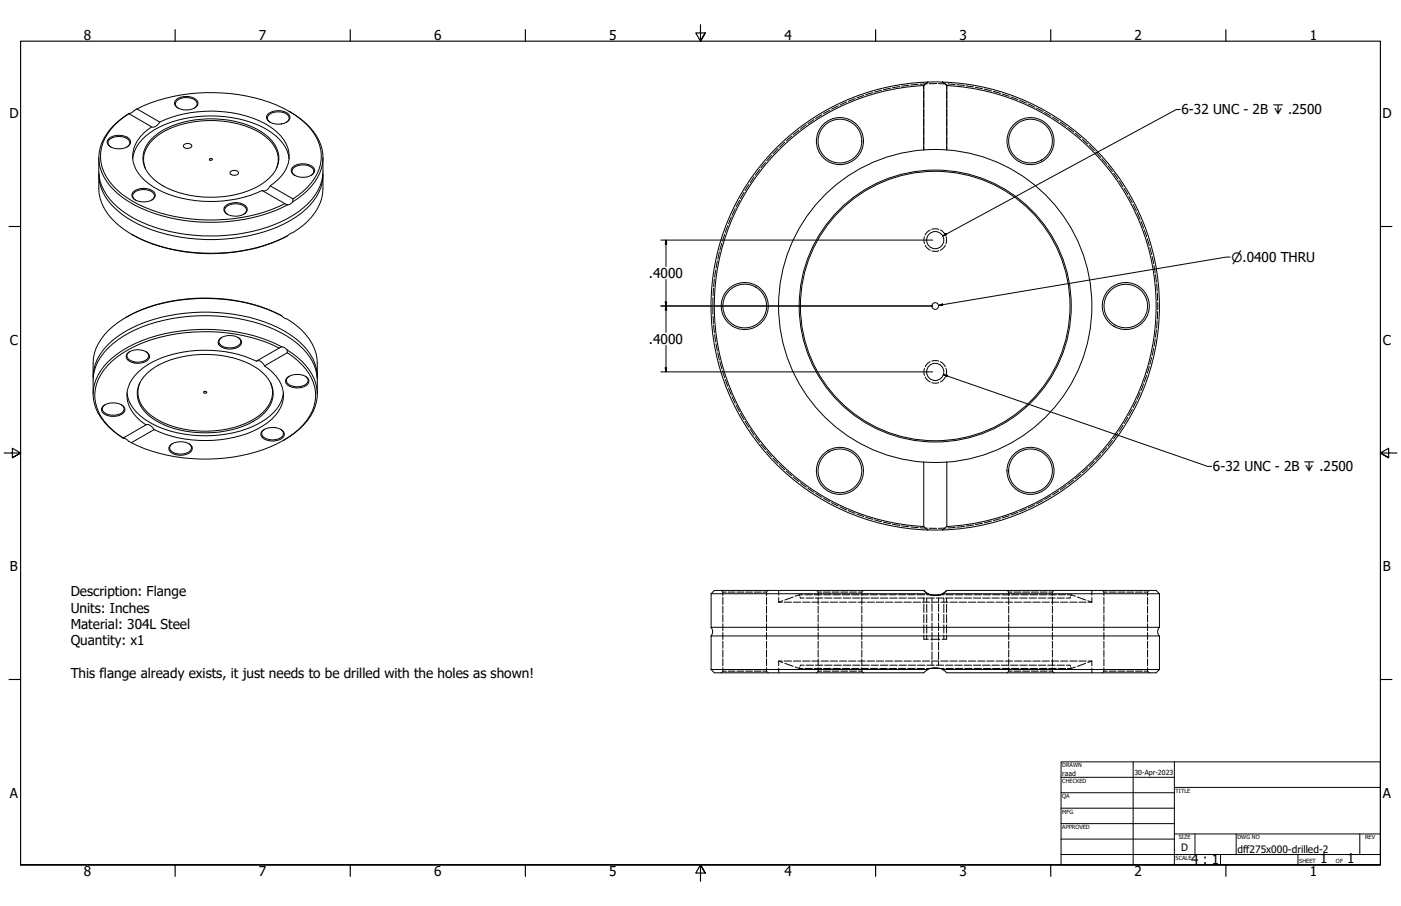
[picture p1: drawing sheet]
<svg xmlns="http://www.w3.org/2000/svg" width="864mm" height="559mm" viewBox="0 0 864 559" stroke-linecap="round" stroke-linejoin="round" font-family="sans-serif">
<!-- layer: Hidden (ANSI) -->
<g fill="none" stroke="#000" stroke-width=".62">
<path d="M533 59l-5 1M538 57l-4 1M543 56l-4 1M549 54l-4 1M555 53l-5 1M560 53h-4M566 52h-5M569 56v5M570 52l-1 1v2M572 52h-5M572 51h-1M577 52h-4"/>
<path d="M578 52h5M581 51h1M583 52l1 1v2M584 56v5M584 52h5M590 52l4 1M596 53l4 1M601 54l5 1M607 55l4 1M612 56l5 2M618 58l4 1M623 60l4 1"/>
<path d="M497 77l-4 3M502 74l-4 2M507 71l-4 2M512 68l-4 2M517 65l-4 2M522 63l-4 2M527 61l-4 1M569 62v4M569 68v4M569 73v5M569 79v4M584 62v4"/>
<path d="M584 68v4M584 73v5M584 79v4M629 62l4 2M634 64l4 2M639 67l4 2M644 69l4 3M649 72l4 3M654 75l3 3M658 79l4 2M476 96l-3 3M480 92l-4 3"/>
<path d="M484 88l-4 3M488 84l-3 3M493 80l-4 3M569 85v4M569 90v2M584 85v4M584 90v2M663 82l3 3M667 86l3 3M671 90l4 3M675 94l3 3M679 98l3 3"/>
<path d="M459 119l-3 4M462 114l-3 4M465 109l-3 4M468 104l-2 4M472 100l-3 4M683 102l3 4M686 107l3 3M690 111l2 4M693 116l2 4M449 139l-2 4M451 134l-2 4M453 129l-2 4"/>
<path d="M456 124l-2 4M696 121l2 4M698 126l3 4M701 131l2 4M703 136l2 5M443 155l-1 5M445 150l-1 4M447 144l-2 5M705 142l2 4M707 147l1 5M709 153l1 4M710 158l1 5"/>
<path d="M440 178v4M440 172v5M441 167l-1 4M442 161l-1 4M711 164l1 4M712 169l1 5M713 175v5M439 189v5M439 184v4M440 195v5M713 198v4M713 181l1 4"/>
<path d="M714 192l-1 5M714 186v5M440 201v4M440 206l1 5M441 212l1 4M442 218l1 4M711 215l-1 4M712 209l-1 5M713 204l-1 4M444 223l1 5M445 229l2 4M447 234l2 4"/>
<path d="M449 239l2 5M705 237l-2 4M707 231l-2 5M708 226l-1 4M710 220l-1 5M451 245l2 4M454 250l2 4M456 255l3 4M459 260l3 4M695 257l-2 4M698 252l-2 4M701 247l-3 4"/>
<path d="M703 242l-2 4M462 265l3 3M466 269l2 4M469 274l3 3M473 278l3 4M682 276l-3 4M686 272l-3 3M689 267l-3 4M692 262l-2 4M476 283l4 3M480 287l4 3M485 291l3 2"/>
<path d="M489 294l4 3M493 298l4 2M657 299l-3 3M662 296l-4 3M666 292l-3 3M670 289l-3 3M675 285l-4 3M678 280l-3 4M498 301l4 3M503 304l4 3M508 307l4 2M513 310l4 2"/>
<path d="M518 313l4 2M523 315l4 2M528 317l5 2M534 319l4 1M617 320l-5 1M622 318l-4 1M627 316l-4 2M633 314l-4 2M638 311l-4 2M643 309l-4 2M648 306l-4 2M653 303l-4 2"/>
<path d="M539 321l4 1M545 322l4 1M550 323l5 1M556 324l4 1M561 325h5M567 326h5M573 326h4M583 326h-5M589 325l-5 1M594 325h-4M600 324h-4M606 323l-5 1"/>
<path d="M611 321l-4 1M445 364h.1M445 365h1M446 365h2M446 365v2M446 368v5M446 374v4M446 379v5M449 365h4M454 365h5M460 365h4M465 365h4"/>
<path d="M470 365h3M473 365v2M473 368v5M473 374v4M473 379v5M473 365h.1M474 364h-1M480 371h2M480 364v3M480 369v2M483 371h-3M483 371h5"/>
<path d="M489 368l-5 2M489 371h5M493 367h2M493 367h.1M493 367l-3 1M493 368v1h3M495 371h4M496 367h5M497 369h4M500 371h5M502 367h5M503 369h4"/>
<path d="M503 364h1M504 365h.1M504 365h2M504 365v2M504 368v5M504 374v4M504 379v5M506 371h5M508 365h4M508 367h4M508 369h5M512 371h4"/>
<path d="M513 365h4M513 367h5M514 369h5M517 371h5M518 365h5M519 367h5M520 369h4M523 371h5M524 365h4M525 367h5M526 369h4M529 371h4"/>
<path d="M529 365h2M531 367h4M531 369h5M531 365v2M531 368v5M531 374v4M531 379v5M532 365h-1M532 364h.1M534 371h5M536 367h5M537 369h5"/>
<path d="M540 371h5M542 367h5M543 369h4M546 371h4M548 367h5M548 369h5M551 371h5M554 367h4M554 369h5M557 371h5M559 367h5M560 369h4"/>
<path d="M563 371h4M565 367h5M566 369h4M569 371h4M571 367h5M571 369v2M571 373v5M571 379v5M571 369h5M572 366h.1M574 371h5M574 369v2"/>
<path d="M574 372v5M574 378v5M577 369h5M579 369v2M579 372v5M579 378v5M580 371h4M582 369v2M582 373v5M582 379v5M582 367h-5M583 369h4"/>
<path d="M583 367h5M586 371h4M589 369h4M589 367h4M591 371h5M594 369h5M595 367h4M597 371h4M600 369h5M600 367h5M603 371h4M606 369h4"/>
<path d="M606 367h5M608 371h5M611 369h5M612 367h5M614 371h4M617 369h5M618 367h4M620 371h4M621 364h.1M621 365h1M622 365h2M622 365v2"/>
<path d="M622 368v5M622 374v4M622 379v5M623 369h5M623 367h5M625 365h4M625 371h5M629 369h4M629 367h5M630 365h5M631 371h5M634 369h5"/>
<path d="M635 367h5M636 365h4M637 371h4M640 369h5M641 367h4M641 365h4M642 371h5M646 369h4M646 367h5M647 365h2M648 371h5M649 365v2"/>
<path d="M649 368v5M649 374v4M649 379v5M649 365h.1M650 364h-1M652 369h4M652 367h5M654 371h4M658 367h2M659 371h5M660 368v1h-3M660 367l3 1"/>
<path d="M664 368l5 2M665 371h5M670 371h3M671 371h2M673 364v3M673 369v2M679 364h1M680 365h.1M680 365h3M680 365v2M680 368v5M680 374v4"/>
<path d="M680 379v5M684 365h4M689 365h4M694 365h5M700 365h4M705 365h2M707 365v2M707 368v5M707 374v4M707 379v5M708 365h-1M708 364h.1"/>
<path d="M446 385v4M446 390v4M446 396v4M473 385v4M473 390v4M473 396v4M504 385v4M504 390v4M504 396v4M531 385v4M531 390v4M531 396v4"/>
<path d="M569 394h3M571 385v5M571 392v2M574 394h5M574 384v5M574 390v5M574 396v5M579 384v5M579 390v5M579 396v5M581 394h3M582 385v5"/>
<path d="M582 392v2M622 385v4M622 390v4M622 396v4M649 385v4M649 390v4M649 396v4M680 385v4M680 390v4M680 396v4M707 385v4M707 390v4"/>
<path d="M707 396v4M445 415h.1M446 414h2M446 414h-1M446 401v4M446 406v5M446 412v2M449 414h4M454 414h5M460 414h4M465 414h4M470 414h3"/>
<path d="M473 414h.1M473 401v4M473 406v5M473 412v2M473 415h1M480 408h2M480 408v3M480 412v3M480 408l3 1M483 408h5M484 409l5 2M489 408h5"/>
<path d="M490 411l3 1M493 412h2M493 412h.1M495 408h4M496 410h-3v1M496 412h5M497 410h4M500 408h5M502 412h5M503 410h4M504 415h-1M504 414h2"/>
<path d="M504 414h.1M504 401v4M504 406v5M504 412v2M506 408h5M508 414h4M508 412h4M508 410h5M512 408h4M513 414h4M513 412h5M514 410h5"/>
<path d="M517 408h5M518 414h5M519 412h5M520 410h4M523 408h5M524 414h4M525 412h5M526 410h4M529 408h4M529 414h2M531 412h4M531 410h5"/>
<path d="M531 414h1M531 401v4M531 406v5M531 412v2M532 415h.1M534 408h5M536 412h5M537 410h5M540 408h5M542 412h5M543 410h4M546 408h4"/>
<path d="M548 412h5M548 410h5M551 408h5M554 412h4M554 410h5M557 408h5M559 412h5M560 410h4M563 408h4M565 412h5M566 410h4M569 408h4"/>
<path d="M571 412h2M571 410h5M574 408h5M574 402v5M574 408v2M577 410h5M579 402v5M579 408v2M580 412h2M580 408h4M583 410h4M583 412h5"/>
<path d="M586 408h4M589 410h4M589 412h4M591 408h5M594 410h5M595 412h4M597 408h4M600 410h5M600 412h5M603 408h4M606 410h4M606 412h5"/>
<path d="M608 408h5M611 410h5M612 412h5M614 408h4M617 410h5M618 412h4M620 408h4M621 415h.1M622 414h2M622 414h-1M622 401v4M622 406v5"/>
<path d="M622 412v2M623 410h5M623 412h5M625 414h4M625 408h5M629 410h4M629 412h5M630 414h5M631 408h5M634 410h5M635 412h5M636 414h4"/>
<path d="M637 408h4M640 410h5M641 412h4M641 414h4M642 408h5M646 410h4M646 412h5M647 414h2M648 408h5M649 414h.1M649 401v4M649 406v5"/>
<path d="M649 412v2M649 415h1M652 410h4M652 412h5M654 408h4M657 410h3v1M658 412h2M659 408h5M660 412h.1M663 411l-3 1M665 408h5M669 409l-5 2"/>
<path d="M671 408h2M673 408v3M673 412v3M673 408l-3 1M680 415h-1M680 414h3M680 414h.1M680 401v4M680 406v5M680 412v2M684 414h4M689 414h4"/>
<path d="M694 414h5M700 414h4M705 414h2M707 414h1M707 401v4M707 406v5M707 412v2M708 415h.1"/>
</g>
<circle cx="581" cy="366" r=".2" fill="#000"/>
<!-- layer: Hidden Narrow (ANSI) -->
<g fill="none" stroke="#000" stroke-width=".62">
<path d="M570 146v4M570 151l3 3M573 142l-3 3M574 141h5M579 155h-5M580 142l3 3M583 151l-3 3M583 146v4M570 227v5M570 233l3 3M573 223l-3 3M574 223h5"/>
<path d="M579 236h-5M580 223l3 3M583 233l-3 3M583 227v5M569 369v2M569 373v5M569 379v5M584 369v2M584 373v5M584 379v5M569 385v5M569 392v2"/>
<path d="M584 385v5M584 392v2"/>
</g>
<!-- layer: Visible (ANSI) -->
<g fill="none" stroke="#000" stroke-width=".62">
<path d="M569 53v39M569 53a136 136 0 0 0-129 136 136 136 0 0 0 129 136M572 51a138 138 0 0 0-134 138 138 138 0 0 0 134 138M572 51h9M572 51l-3 2M581 51l3 2M581 51a138 138 0 0 1 134 138 138 138 0 0 1-134 138M584 53v39M584 53a136 136 0 0 1 129 136 136 136 0 0 1-129 136M79 70a32 32 0 0 0-17 27 35 35 0 0 0 20 27 107 107 0 0 0 94 2M79 70l14 8M80 70h-1"/>
<path d="M84 67a107 107 0 0 1 94 2 35 35 0 0 1 20 26 32 32 0 0 1-17 28M84 67l-4 3M84 67l14 8M109 61a10 10 0 0 1 13 2 6 6 0 0 1-8 5l-3-1a3 3 0 0 1-3-2 3 3 0 0 1 1-4zM110 67a3 3 0 0 1-2-4 3 3 0 0 1 4-2 8 8 0 0 1 9 2 2.9 2.9 0 0 1-1 4M165 70a10 10 0 0 1 13 1 4 4 0 0 1-3 5 9 9 0 0 1-11-3v-1zM167 76a3 3 0 0 1-2-4 3 3 0 0 1 4-3 7 7 0 0 1 9 4l-2 3M178 69a37 37 0 0 1 21 26 31 31 0 0 1-15 27 50 50 0 0 1-19 10 108 108 0 0 1-86-8 33 33 0 0 1-18-27 34 34 0 0 1 19-27M61 97a34 34 0 0 0 18 36 107 107 0 0 0 81 9 61 61 0 0 0 34-22 32 32 0 0 0 5-23M67 86a10 10 0 0 1 13 0 4 4 0 0 1-3 5 9 9 0 0 1-11-3zM68 91a3 3 0 0 1-1-4 3 3 0 0 1 3-2 8 8 0 0 1 10 2 2.8 2.8 0 0 1-2 4M82 98a29 29 0 0 1 20-21 76 76 0 0 1 63 3 25 25 0 0 1 13 18"/>
<path d="M93 86a52 52 0 0 1 40-13 50 50 0 0 1 35 14 16 16 0 0 1-4 24 62 62 0 0 1-54 8 32 32 0 0 1-21-17 16 16 0 0 1 4-16zM114 89h2l2 1a2.6 2.6 0 0 1-2 2 2.6 2.6 0 0 1-3-2zM569 92h15M569 92a97 97 0 0 0-89 97 97 97 0 0 0 89 96M584 92a97 97 0 0 1 89 97 97 97 0 0 1-89 96M61 108a33 33 0 0 0 15 33 101 101 0 0 0 70 14 75 75 0 0 0 44-19 29 29 0 0 0 9-20v-8M61 107a32 32 0 0 0 17 27 106 106 0 0 0 79 10 62 62 0 0 0 38-23 25 25 0 0 0 4-14M83 118a10 10 0 0 1 13 2 4 4 0 0 1-5 4 8 8 0 0 1-10-3l1-2zM90 104a16 16 0 0 1 7-20 62 62 0 0 1 66 0 17 17 0 0 1 7 20M142 106a3 3 0 0 1 5 1 3 3 0 0 1-5 0zM162 118a4 4 0 0 0 5-3 22 22 0 0 0 11-22 31 31 0 0 0-22-20 78 78 0 0 0-58 2 5 5 0 0 1-5 3 20 20 0 0 0-10 24 36 36 0 0 0 25 19 78 78 0 0 0 54-4l14 9M167 115l14 8"/>
<path d="M181 103a10 10 0 0 1 13 1 6 6 0 0 1-8 5h-3a3 3 0 0 1-3-2 3 3 0 0 1 1-4zM182 108a3 3 0 0 1-2-4 3 3 0 0 1 4-2 8 8 0 0 1 9 3 3 3 0 0 1-1 3M84 123a3 3 0 0 1-2-3 3 3 0 0 1 2-2 9 9 0 0 1 11 2 3 3 0 0 1-2 3M139 127a10 10 0 0 1 13 1 4 4 0 0 1-3 5 9 9 0 0 1-11-3zM140 132a3 3 0 0 1-1-4 3 3 0 0 1 3-2 8 8 0 0 1 10 3 3 3 0 0 1-2 3M176 126h1M181 123l-1 2M81 145a106 106 0 0 0 96 0M174 195a107 107 0 0 0-96 1M79 218a10 10 0 0 1 13 1 5 5 0 0 1-6 5 7 7 0 0 1-8-4zM80 217a3 3 0 0 0-2 4 3 3 0 0 0 4 2 8 8 0 0 0 10-3 2.8 2.8 0 0 0-2-3M135 209a9 9 0 0 1 14 2 6 6 0 0 1-8 4h-3a3 3 0 0 1-3-6z"/>
<path d="M137 208a3 3 0 0 0-2 4 3 3 0 0 0 4 2 8 8 0 0 0 9-3 3 3 0 0 0-1-3M172 215l-14 8a76 76 0 0 0-67 2 22 22 0 0 0-13 21 22 22 0 0 0 12 16h2l3 3M172 215a107 107 0 0 0-94 1 35 35 0 0 0-20 27 32 32 0 0 0 18 27M174 214a43 43 0 0 1 21 22 27 27 0 0 1-10 28l-10 8M174 214a108 108 0 0 0-98 2 34 34 0 0 0-19 27 35 35 0 0 0 21 28l3 2M174 214l-2 1M177 216v2M177 218a35 35 0 0 1 18 24 31 31 0 0 1-17 27 104 104 0 0 1-80 11l-9-3-8-4M177 218l-14 8M57 233a32 32 0 0 1 17-27 105 105 0 0 1 75-11 69 69 0 0 1 41 21 26 26 0 0 1 6 17M57 232a31 31 0 0 1 7-25 74 74 0 0 1 47-22 108 108 0 0 1 63 10v1a36 36 0 0 1 21 25l1 11M86 236a18 18 0 0 0 10 22 63 63 0 0 0 64-2 17 17 0 0 0 7-20"/>
<path d="M91 230a58 58 0 0 1 45-11 42 42 0 0 1 29 15 16 16 0 0 1-4 22 59 59 0 0 1-46 10 40 40 0 0 1-28-15 16 16 0 0 1 4-21zM158 223a4 4 0 0 1 5 3M163 226a22 22 0 0 1 11 21 29 29 0 0 1-18 19 78 78 0 0 1-61-1M177 233a10 10 0 0 1 13 1 4 4 0 0 1-4 5 9 9 0 0 1-10-3zM178 232a3 3 0 0 0-1 3 3 3 0 0 0 2 3 9 9 0 0 0 11-3 3 3 0 0 0-2-3M57 243a33 33 0 0 1 15-33 101 101 0 0 1 70-14 74 74 0 0 1 47 21 27 27 0 0 1 7 18v8M63 251a10 10 0 0 1 14 1 6 6 0 0 1-8 5l-3-1a3 3 0 0 1-3-5zM65 250a3 3 0 0 0-2 3 3 3 0 0 0 4 3 8 8 0 0 0 9-3 2.9 2.9 0 0 0-1-3M78 242a26 26 0 0 0 17 20 75 75 0 0 0 66-2 25 25 0 0 0 14-18M76 270h.1M90 262l-14 8M95 265l-14 8"/>
<path d="M105 274a10 10 0 0 1 13 2 4 4 0 0 1-4 4 9 9 0 0 1-10-3v-1zM106 274a3 3 0 0 0-1 3 3 3 0 0 0 2 2 9 9 0 0 0 11-2 3 3 0 0 0-2-3M161 266a9 9 0 0 1 14 1 5 5 0 0 1-5 5 8 8 0 0 1-9-4zM163 265a3 3 0 0 0-1 4 3 3 0 0 0 3 2 8 8 0 0 0 10-3 2.8 2.8 0 0 0-2-3M569 285h15M569 285v40l3 2M584 285v40l-3 2M572 327h9M438 366h134M569 364l4 3h7l4-3M569 364l3 2M569 364h-129l-2 2"/>
<path d="M572 366a10 10 0 0 0 9 0M581 366h134M584 364h129l2 2v21h-277v-21M584 364l-3 2M438 387a4 4 0 0 1 0 5M715 387a4 4 0 0 0 0 5M438 413l2 2h129l3-2M438 413v-21h277v21M438 413h134M572 413a10 10 0 0 1 9 0M573 412h7M581 413l3 2h129l2-2"/>
<path d="M581 413h134"/>
<circle cx="130" cy="98" r=".9"/>
<circle cx="518" cy="87" r="13"/>
<circle cx="518" cy="87" r="15"/>
<circle cx="635" cy="87" r="13"/>
<circle cx="635" cy="87" r="15"/>
<circle cx="576" cy="148" r="5"/>
<circle cx="459" cy="189" r="15"/>
<circle cx="459" cy="189" r="13"/>
<circle cx="576" cy="189" r="2.1"/>
<circle cx="576" cy="189" r="83"/>
<circle cx="576" cy="189" r="84"/>
<circle cx="694" cy="189" r="13"/>
<circle cx="694" cy="189" r="15"/>
<circle cx="576" cy="229" r="5"/>
<circle cx="127" cy="242" r=".8"/>
<circle cx="518" cy="290" r="15"/>
<circle cx="518" cy="290" r="13"/>
<circle cx="635" cy="290" r="15"/>
<circle cx="635" cy="290" r="13"/>
</g>
<circle cx="569" cy="364" r=".3" fill="#000"/>
<!-- layer: Border (ANSI) -->
<g fill="none" stroke="#000" stroke-width=".7">
<path d="M108 18v7M216 18v7M324 18v7M432 15v10l-3-5h6l-3 5 3-5M540 18v7M648 18v7M756 18v7M6 140h7M851 140h7M3 279h10l-5-3v6l5-3-5 3M861 279h-10l5-3v6l-5-3 5 3M6 419h7"/>
<path d="M851 419h7M13 533v-508h838v508h-838h838M108 533v8M216 533v8M324 533v8M435 538l-3-5 3 5h-6l3-5v11M540 533v8M648 533v8M756 533v8"/>
</g>
<!-- layer: Title (ANSI) -->
<g fill="none" stroke="#000" stroke-width=".62">
<path d="M654 470h197v63h-197zM654 479h70M698 470v63M724 470v63M654 489h70M654 498h70M724 486h127M654 508h70M654 518h70M724 514h127M737 514v13M762 514v13"/>
<path d="M838 514v13M654 527h197M752 527v6M800 527v6"/>
</g>
<!-- layer: Symbol (ANSI) -->
<path d="M728 68h-3l-144 78M581 146l2-2 1 1zM758 159h-2l-178 29M578 188l3-1v1zM581 231h3v1zM581 231l163 57h3" fill="none" stroke="#000" stroke-width=".62"/>
<path d="M581 146l2-2 1 1zM578 188l3-1v1zM581 231h3v1z" fill="#000"/>
<!-- layer: Dimension (ANSI) -->
<path d="M407 148h168M411 148v3h-1zM411 148v16M411 172v33M407 189h168M410 186h1v3zM411 189v2h-1zM411 213v16M407 229h168M410 227h1v2z" fill="none" stroke="#000" stroke-width=".62"/>
<path d="M411 148v3h-1zM410 186h1v3zM411 189v2h-1zM410 227h1v2z" fill="#000"/>
<g font-size="8.4">
<text x="52" y="24">8</text>
<text x="160" y="24">7</text>
<text x="268" y="24">6</text>
<text x="376" y="24">5</text>
<text x="483" y="24">4</text>
<text x="591" y="24">3</text>
<text x="699" y="24">2</text>
<text x="807" y="24">1</text>
<text x="728" y="71">6-32 UNC - 2B ↧ .2500</text>
<text x="6" y="73">D</text>
<text x="852" y="73">D</text>
<text x="400" y="171">.4000</text>
<text x="6" y="213">C</text>
<text x="400" y="212">.4000</text>
<text x="852" y="213">C</text>
<text x="748" y="291">6-32 UNC - 2B ↧ .2500</text>
<text x="6" y="352">B</text>
<text x="852" y="352">B</text>
<text x="44" y="368">Description: Flange</text>
<text x="44" y="378">Units: Inches</text>
<text x="44" y="388">Material: 304L Steel</text>
<text x="44" y="398">Quantity: x1</text>
<text x="44" y="418">This flange already exists, it just needs to be drilled with the holes as shown!</text>
<text x="6" y="492">A</text>
<text x="852" y="492">A</text>
<text x="734" y="533">4 : 1</text>
<text x="814" y="533">1</text>
<text x="830" y="533">1</text>
<text x="52" y="541">8</text>
<text x="160" y="541">7</text>
<text x="268" y="541">6</text>
<text x="376" y="541">5</text>
<text x="483" y="541">4</text>
<text x="591" y="541">3</text>
<text x="699" y="541">2</text>
<text x="807" y="541">1</text>
</g>
<text font-size="7.9" x="759" y="162">⌀.0400 THRU</text>
<g font-size="6.3">
<text x="728" y="525">D</text>
<text x="763" y="526">dff275x000-drilled-2</text>
</g>
<g font-size="4.3">
<text x="655" y="479">raad</text>
<text x="699" y="478">30-Apr-2023</text>
</g>
<g font-size="3.5">
<text x="655" y="473">DRAWN</text>
<text x="655" y="483">CHECKED</text>
<text x="725" y="489">TITLE</text>
<text x="655" y="492">QA</text>
<text x="655" y="502">MFG</text>
<text x="655" y="511">APPROVED</text>
<text x="727" y="518">SIZE</text>
<text x="763" y="518">DWG NO</text>
<text x="841" y="518">REV</text>
<text x="725" y="530">SCALE</text>
<text x="801" y="533">SHEET</text>
<text x="824" y="533">OF</text>
</g>
</svg>
